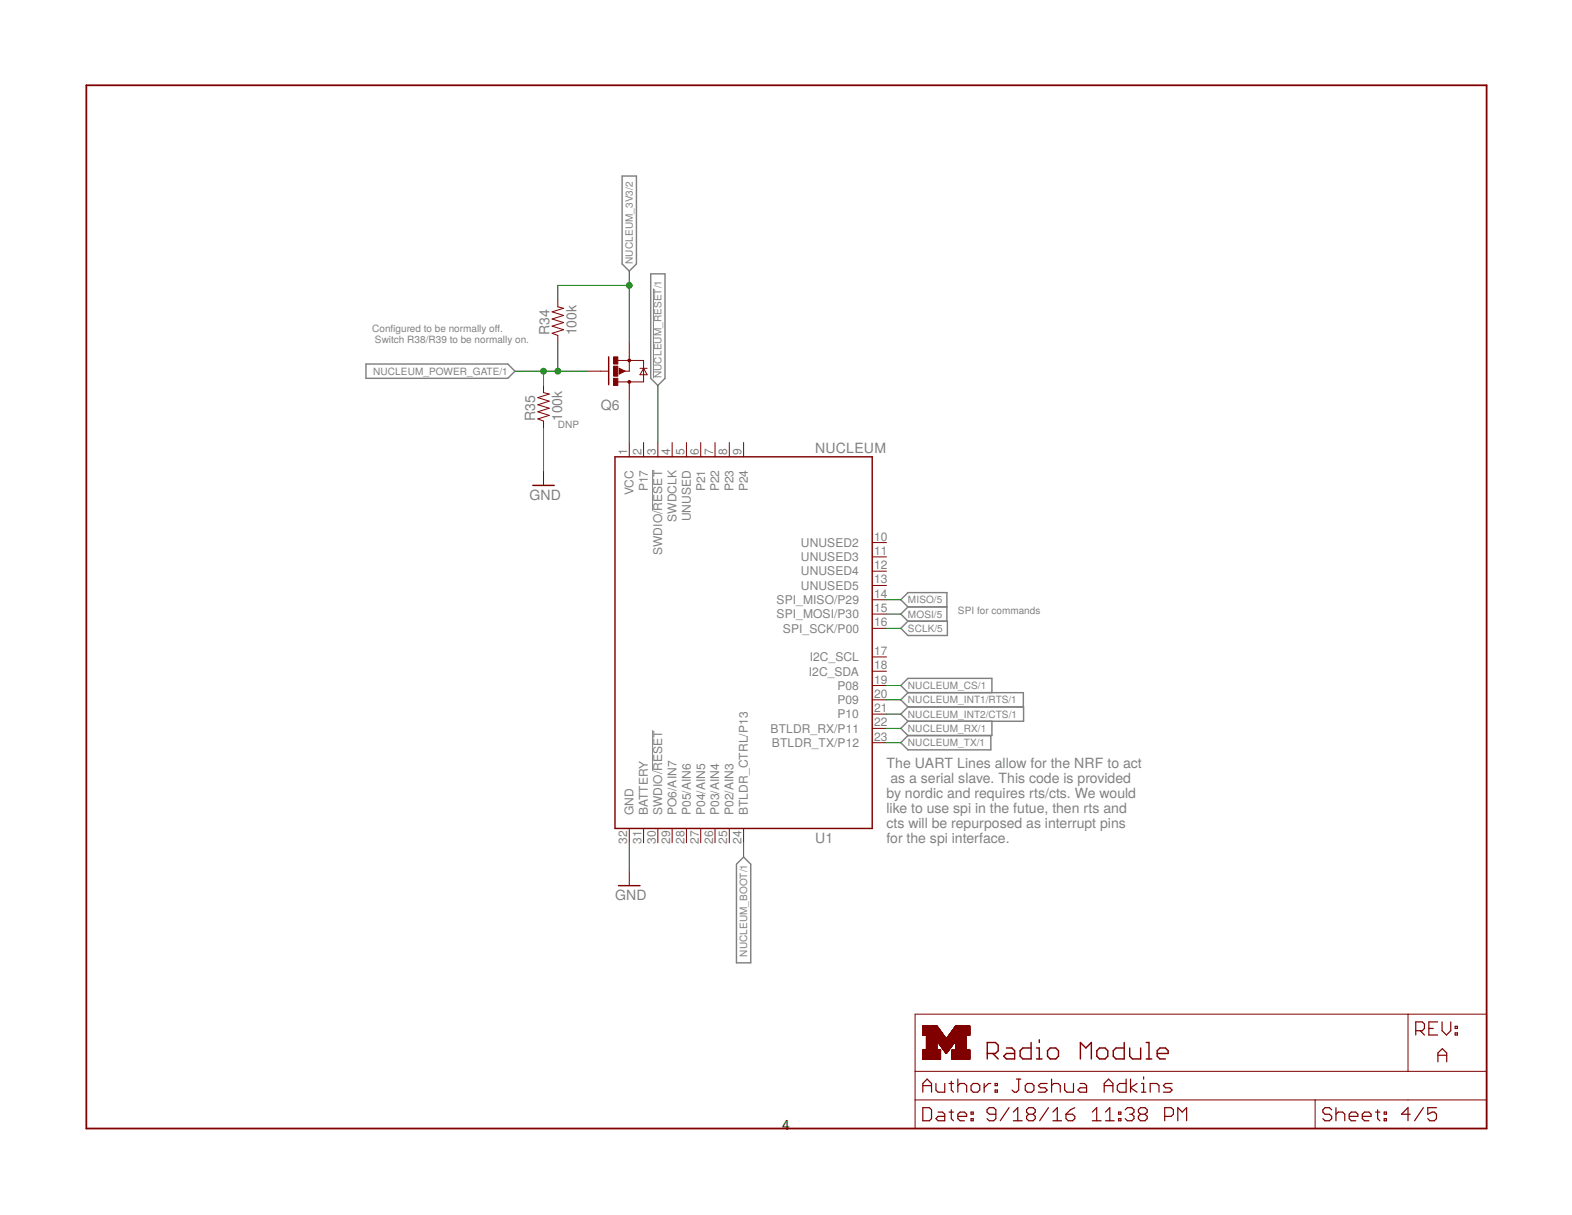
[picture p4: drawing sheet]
<svg xmlns="http://www.w3.org/2000/svg" width="279mm" height="216mm" viewBox="0 0 279 216" stroke-linecap="round" stroke-linejoin="round" font-family="sans-serif">
<path d="M116.1 51.3v15.9M116 83.5v7.3M116 129.8v7.2" fill="none" stroke="#808080" stroke-width=".18"/>
<g fill="none" stroke="#808080" stroke-width=".25">
<path d="M110.6 31.3h2.5v15.6l-1.3 1.3-1.2-1.3zM115.7 48.7h2.5v18.5l-1.3 1.3-1.2-1.3zM65 64.7h25.3l1.2 1.3-1.2 1.2h-25.3zM161.4 107.8l-1.3-1.2 1.3-1.3h6.9v5.1M161.4 107.8h6.9M161.4 107.8l-1.3 1.3 1.3 1.3M161.4 110.4h7v2.5h-7l-1.3-1.2zM161.4 128.2l-1.3 1.2 1.3 1.3M161.4 125.6h20.5v2.6h-20.5M161.4 123.1l-1.3-1.3 1.3-1.3h14.9v2.6M161.4 130.7l-1.3 1.3 1.3 1.2h14.7v-2.5M161.4 123.1l-1.3 1.3 1.3 1.2"/>
<path d="M161.4 123.1h20.5v2.5M161.4 125.6l-1.3 1.3 1.3 1.3M176.3 128.2v2.5h-14.9M132.2 152.3l1.2 1.3v17.5h-2.5v-17.5z"/>
</g>
<path d="M15.3 15.2h248.9v185.3h-248.9zM110.2 65.7l.6 .3h-.4l-.2 .2z" fill="none" stroke="#800000" stroke-width=".32"/>
<g fill="none" stroke="#800000" stroke-width=".18">
<path d="M99.1 53.3v1.2l1.1 .3-2.1 .6 2.1 .6-2.1 .7 2.1 .6-2.1 .7 2.1 .6-2.1 .6 1 .4v1.3M96.6 68.5v1.3l1 .2-2 .7 2 .6-2 .6 2 .6-2 .7 2 .6-2 .6 1 .4v1.3M104.2 66h3.8M109.8 64.1h4.6v3.8h-4.6M110.1 65.4l1 .6-1 .5zM111.1 66l-.9 .2M111.8 60.9v5.1h-.7M111.8 67.9v3.1M111.8 78.6v2.6M113.7 65.4h1.3M114.4 78.6v2.6M114.4 65.4l.6 1.2h-1.3z"/>
<path d="M116.9 78.6v2.6M119.5 78.6v2.6M122 78.6v2.6M124.5 78.6v2.6M127.1 78.6v2.6M129.6 78.6v2.6M132.2 78.6v2.6M96.6 83.7v2.6M155 99h2.6M155 96.4h2.6M155 106.6h2.6M155 109.1h2.6"/>
<path d="M155 111.7h2.6M155 116.7h2.6M155 119.3h2.6M155 104h2.6M155 101.5h2.6M155 121.8h2.6M155 124.4h2.6M155 126.9h2.6M155 129.4h2.6M155 132h2.6M111.8 147.2v2.6M111.8 154.8v2.6"/>
<path d="M114.4 147.2v2.6M116.9 147.2v2.6M119.5 147.2v2.6M122 147.2v2.6M124.5 147.2v2.6M127.1 147.2v2.6M129.6 147.2v2.6M132.2 147.2v2.6M162.6 180.2h101.6v20.3h-101.6zM162.6 195.5h101.6M162.6 190.4h101.6M164 188.2h3.2"/>
<path d="M164 188.1h3.2M164 188h3.2M164 187.9h3.2M164 187.8h3.2M164 187.7h3.2M164 187.6h3.2M164 187.5h3.2M164 187.4h3.2M164 187.3h3.2M164 187.2h3.2M164 187.1h3.2M164 187h3.2"/>
<path d="M164 186.9h3.2M164 186.8h3.2M164 186.7h3.2M164 186.6h3.2M164 183.9l3.7 .1M164 183.9h3.7M164 183.8h3.6M164 183.7h3.6M164 183.7h3.5M164 183.6l3.5 .1M164 183.6h3.5M164 183.5l3.4 .1"/>
<path d="M164 183.5h3.4M164 183.4h3.3M164 183.3h3.3M164 183.2l3.2 .1M164 183.2h3.2M164 183.1h3.1M164 183l3.1 .1M164 183h3.1M164 183h3M164 182.9h3M164 182.8l2.9 .1M164 182.8h2.9"/>
<path d="M164 182.7h2.9M164 182.6l2.8 .1M164 182.6h2.8M164 182.5h2.7M164 182.4l2.6 .1M164 182.4h2.6M164 182.3h2.5M164 188.3h.7M164.6 186.5h1.9M164.6 186.4h1.9M164.6 184h3.2M164.7 186.4h1.8"/>
<path d="M164.7 186.3h1.8M164.7 186.2h1.8M164.7 186.1h1.8M164.7 186h1.8M164.7 185.9h1.8M164.7 185.8h1.8M164.7 185.7h1.8M164.7 185.6h1.8M164.7 185.5h1.8M164.7 185.4h1.8M164.7 185.3h1.8M164.7 185.2h1.8"/>
<path d="M164.7 185.1h1.8M164.7 185h5.1M164.7 185h7M164.7 184.9h7M164.7 184.8h7M164.7 184.7h7M164.7 184.6h7M164.7 184.5l3.5 .1M164.7 184.5h3.4M164.7 184.4h3.4M164.7 184.3h3.3M164.7 184.2h3.2"/>
<path d="M164.7 184.1h3.2M164.7 184l3.1 .1M166.6 185.1h3.2M166.7 185.1h3M166.7 185.2h3M166.8 185.3h2.8M166.8 185.4h2.8M166.9 185.4h2.6M166.9 185.5h2.6M167 185.6h2.4M167 185.7h2.3M167.1 185.7h2.2"/>
<path d="M167.1 185.8h2.2M167.2 186.6l-3.2 .1M167.2 185.9h2M167.2 185.9h1.9M167.3 186h1.8M167.3 186.1h1.7M167.4 186.1h1.6M167.4 186.2h1.6M167.5 186.2h1.4M167.5 186.4h1.3M167.6 186.4h1.2M167.7 186.5h1"/>
<path d="M167.7 186.6h1M167.7 186.6h.9M167.8 186.7h.8M167.8 186.8h.7M167.9 186.8h.6M167.9 186.9h.6M168 186.9h.4M168 187h.4M168 187h.3M168.1 187.1h.2M168.1 187.2h.1M168.2 184.5h3.5"/>
<path d="M168.3 184.5h3.4M168.3 187.1h-.2M168.3 184.4h3.4M168.4 184.4h3.3M168.4 187h-.4M168.4 184.3h3.3M168.5 184.2h3.2M168.5 184.1h3.2M168.6 184.1h3.1M168.7 184h3.7M168.7 183.9h3.7M168.7 186.5h-1.1"/>
<path d="M168.7 183.8h3.7M168.8 183.8h3.6M168.8 183.7h3.6M168.9 186.3h-1.4M168.9 183.7h3.5M168.9 183.6h3.5M169 183.5h3.4M169 183.4h3.4M169.1 183.4h3.3M169.1 183.3h3.3M169.2 183.3h3.2M169.2 183.2h3.2"/>
<path d="M169.2 188.2h3.2M169.2 188.1h3.2M169.2 188h3.2M169.2 187.9h3.2M169.2 187.8h3.2M169.2 187.7h3.2M169.2 187.6h3.2M169.2 187.5h3.2M169.2 187.4h3.2M169.2 187.3h3.2M169.2 187.2h3.2M169.2 187.1h3.2"/>
<path d="M169.2 187h3.2M169.2 186.9h3.2M169.2 186.8h3.2M169.2 186.7h3.2M169.2 186.6h3.2M169.2 185.8h-2M169.2 183.1h3.2M169.3 183.1h3.1M169.3 183h3.1M169.4 183h3M169.4 182.9h3M169.4 185.5l-2.4 .1"/>
<path d="M169.5 182.8h2.9M169.5 185.5h-2.6M169.5 182.7h2.9M169.6 182.7h2.8M169.6 185.3h-2.8M169.6 182.6h2.8M169.7 182.6h2.7M169.7 182.5h2.7M169.8 182.4h2.6M169.8 185l-3.2 .1M169.8 182.3h2.6M169.9 182.3h2.5"/>
<path d="M169.9 186.5h1.8M169.9 186.4h1.8M169.9 186.3h1.8M169.9 186.2h1.8M169.9 186.1h1.8M169.9 186h1.8M169.9 185.9h1.8M169.9 185.8h1.8M169.9 185.7h1.8M169.9 185.6h1.8M169.9 185.5h1.8M169.9 185.4h1.8"/>
<path d="M169.9 185.3h1.8M169.9 185.2h1.8M169.9 185.1h1.8M169.9 185h1.8M171.7 186.5l-1.8 .1M171.7 184.9h-7M171.8 184h-3.2M233.7 195.5v5M250.3 180.2v10.2"/>
</g>
<g fill="none" stroke="#800000" stroke-width=".21">
<path d="M164 194.1v-1.6l.8-.8 .8 .8v1.6M164 196.8h1.2l.4 .4v1.6l-.4 .4h-1.2zM164 192.9h1.6M166.3 192.5v1.2l.4 .4h1.2v-1.6M166.7 197.6h.8l.4 .4v1.2h-1.2l-.4-.4 .4-.4h1.2M168.7 197.6h.8M168.7 192.5h.8M169.1 192.1v1.6l.4 .4M169.1 197.2v1.6l.4 .4M170.2 198.4h1.6v-.4l-.4-.4h-.8l-.4 .4v.8l.4 .4h.8M170.2 191.7v2.4M170.2 192.9l.4-.4h.8l.4 .4v1.2"/>
<path d="M172.6 198.8h.4v.4h-.4zM172.6 197.6h.4v.4h-.4zM173 192.5h.8l.3 .4v.8l-.3 .4h-.8l-.4-.4v-.8zM174.9 192.5v1.6M176.1 192.5h-.4l-.8 .8M176.9 192.5h.4v.4h-.4zM176.9 193.7h.4v.4h-.4zM177 198h-1.2l-.4-.4v-.4l.4-.4h.8l.4 .4v1.6l-.4 .4h-.8l-.4-.4M179.3 196.8l-1.5 2.4M180.1 199.2h1.6M180.1 197.6l.8-.8v2.4M180.7 191.7h.7"/>
<path d="M181.1 191.7v2l-.4 .4h-.4l-.4-.4M182.2 192.9l.4-.4h.8l.4 .4v.8l-.4 .4h-.8l-.4-.4zM182.8 198l-.3 .4v.4l.3 .4h.8l.4-.4v-.4l-.4-.4M182.8 198l-.3-.4v-.4l.3-.4h.8l.4 .4v.4l-.4 .4M182.8 198h.8M186.1 192.5h-1.1l-.4 .4 .4 .4h.7l.4 .4-.4 .4h-1.1M186.4 196.8l-1.6 2.4M186.9 192.9l.4-.4h.8l.3 .4v1.2M186.9 191.7v2.4M187.1 199.2h1.6M187.1 197.6l.8-.8v2.4M189.2 192.5v1.2l.4 .4h1.2v-1.6"/>
<path d="M189.5 198h1.1l.4 .4v.4l-.4 .4h-.7l-.4-.4zM191 196.8l-.8 .4-.7 .8M192 192.5h.7l.4 .4v1.2h-1.1l-.4-.4 .4-.4h1.1M194.1 199.2h1.6M194.1 197.6l.8-.8v2.4M196.3 192.9h1.5M196.3 194.1v-1.6l.7-.8 .8 .8v1.6M196.5 199.2h1.5M196.5 197.6l.8-.8v2.4M198.8 198.8h.4v.4h-.4zM198.8 197.6h.4v.4h-.4zM200 197.2l.4-.4h.8l.3 .4v.4l-.3 .4"/>
<path d="M200.2 191.7v2.4h-1.2l-.4-.4v-.8l.4-.4h1.2M200.8 198h.4M200.9 191.7v2.4M201.2 198l.3 .4v.4l-.3 .4h-.8l-.4-.4M202.1 192.5l-1.2 .8 1.2 .8M202.7 198l-.4 .4v.4l.4 .4h.8l.4-.4v-.4l-.4-.4M202.7 198l-.4-.4v-.4l.4-.4h.8l.4 .4v.4l-.4 .4M202.7 198h.8M202.9 194.1h.8M202.9 192.5h.4v1.6M203.3 191.3v.4M204.4 194.1v-1.6h1.2l.4 .4v1.2"/>
<path d="M207 198.4h1.2l.4-.4v-.8l-.4-.4h-1.2v2.4M208.3 192.5h-1.1l-.4 .4 .4 .4h.7l.4 .4-.4 .4h-1.1M209.3 199.2v-2.4l.8 .8 .8-.8v2.4M236.7 197.2l-.4-.4h-.8l-.4 .4v.4l.4 .4h.8l.4 .4v.4l-.4 .4h-.8l-.4-.4M237.4 198l.4-.4h.8l.4 .4v1.2M237.4 196.8v2.4M239.8 198.4h1.5v-.4l-.3-.4h-.8l-.4 .4v.8l.4 .4h.8M242.1 198.4h1.6v-.4l-.4-.4h-.8l-.4 .4v.8l.4 .4h.8M244.5 197.6h.8M244.9 197.2v1.6l.4 .4M246 198.8h.4v.4h-.4zM246 197.6h.4v.4h-.4z"/>
<path d="M250.6 198h-1.5l1.2-1.2v2.4M251.6 183.2h1.2l.4-.4v-.8l-.4-.4h-1.2v2.3M252.4 183.2l.8 .7M253 196.8l-1.6 2.4M254 182.8h.7M255.3 196.8h-1.5v1.2l.8-.4h.3l.4 .4v.8l-.4 .4h-.8l-.3-.4M255.5 181.6h-1.5v2.3h1.5M255.6 188.7v-1.6l.7-.7 .8 .7v1.6M255.6 187.5h1.5M256.3 181.6v1.6l.8 .7 .8-.7v-1.6M258.6 183.5h.4v.4h-.4zM258.6 182.4h.4v.4h-.4z"/>
</g>
<g fill="none" stroke="#800000" stroke-width=".25">
<path d="M108.2 63.4v5M94.7 86.3h3.8M109.3 81.2h45.7v66h-45.7zM109.9 157.4h3.8M175.5 187.2h1.4l.5-.5v-1l-.5-.4h-1.4v2.9M176.4 187.2l1 1M178.9 186.2h1l.4 .5v1.5h-1.4l-.5-.5 .5-.5h1.4M183.3 185.3v2.9h-1.5l-.5-.5v-1l.5-.5h1.5M184.2 186.2h.5v2M184.2 188.2h1M184.7 184.8v.5M186.7 186.2h.9l.5 .5v1l-.5 .5h-.9l-.5-.5v-1z"/>
<path d="M192 188.2v-2.9l1 .9 1-.9v2.9M195.4 186.2h1l.5 .5v1l-.5 .5h-1l-.5-.5v-1zM199.8 185.3v2.9h-1.4l-.5-.5v-1l.5-.5h1.4M200.8 186.2v1.5l.5 .5h1.4v-2M203.7 185.3h.5v2.9M203.7 188.2h1M205.7 187.2h1.9v-.5l-.5-.5h-.9l-.5 .5v1l.5 .5h.9"/>
</g>
<g fill="none" stroke="#800000" stroke-width=".42">
<circle cx="111.8" cy="67.9" r=".13"/>
<circle cx="111.8" cy="64.1" r=".13"/>
</g>
<g fill="#800000" stroke="#800000" stroke-width=".18">
<path d="M109.1 63.4h.7v1.3h-.7z"/>
<path d="M109.1 67.2h.7v1.3h-.7z"/>
<path d="M109.1 65.1h.7v1.7h-.7z"/>
</g>
<g fill="none" stroke="#008000" stroke-width=".18">
<path d="M111.8 48.2v12.7M111.8 50.7h-12.7v2.6M91.5 66h12.7M96.6 66v2.5M96.6 76.1v7.6M99.1 60.9v5.1M111.8 71v7.6M116.9 68.5v10.1M157.6 106.6h2.5M157.6 109.1h2.5M157.6 111.7h2.5M157.6 129.4h2.5"/>
<path d="M157.6 132h2.5M157.6 121.8h2.5M157.6 124.4h2.5M157.6 126.9h2.5M111.8 149.8v5M132.2 149.8v2.5"/>
</g>
<g fill="#008000" stroke="#008000" stroke-width=".18">
<circle cx="111.8" cy="50.7" r=".51"/>
<circle cx="96.6" cy="66" r=".51"/>
<circle cx="99.1" cy="66" r=".51"/>
</g>
<text font-size="2.7" x="139" y="200.9">4</text>
<g font-size="2.5" fill="#808080">
<text x="97.7" y="59.6" transform="rotate(-90 97.7 59.6)">R34</text>
<text x="102.5" y="59.6" transform="rotate(-90 102.5 59.6)">100k</text>
<text x="95.1" y="74.8" transform="rotate(-90 95.1 74.8)">R35</text>
<text x="99.9" y="74.8" transform="rotate(-90 99.9 74.8)">100k</text>
<text x="106.8" y="72.8">Q6</text>
<text x="144.9" y="80.4">NUCLEUM</text>
<text x="94.1" y="88.8">GND</text>
<text x="157.6" y="136.4">The UART Lines allow for the NRF to act</text>
<text x="157.6" y="141.7">by nordic and requires rts/cts. We would</text>
<text x="158.3" y="139.1">as a serial slave. This code is provided</text>
<text x="144.9" y="149.7">U1</text>
<text x="157.6" y="144.4">like to use spi in the futue, then rts and</text>
<text x="157.6" y="147.1">cts will be repurposed as interrupt pins</text>
<text x="157.6" y="149.7">for the spi interface.</text>
<text x="109.3" y="159.9">GND</text>
</g>
<g font-size="2.1" fill="#808080">
<text x="111.5" y="80.8" transform="rotate(-90 111.5 80.8)">1</text>
<text x="114" y="80.8" transform="rotate(-90 114 80.8)">2</text>
<text x="116.6" y="80.8" transform="rotate(-90 116.6 80.8)">3</text>
<text x="119.1" y="80.8" transform="rotate(-90 119.1 80.8)">4</text>
<text x="121.7" y="80.8" transform="rotate(-90 121.7 80.8)">5</text>
<text x="124.2" y="80.8" transform="rotate(-90 124.2 80.8)">6</text>
<text x="126.7" y="80.8" transform="rotate(-90 126.7 80.8)">7</text>
<text x="129.3" y="80.8" transform="rotate(-90 129.3 80.8)">8</text>
<text x="131.8" y="80.8" transform="rotate(-90 131.8 80.8)">9</text>
<text x="112.6" y="88" transform="rotate(-90 112.6 88)">VCC</text>
<text x="115.1" y="87.3" transform="rotate(-90 115.1 87.3)">P17</text>
<text x="125.3" y="87.3" transform="rotate(-90 125.3 87.3)">P21</text>
<text x="127.8" y="87.3" transform="rotate(-90 127.8 87.3)">P22</text>
<text x="130.4" y="87.3" transform="rotate(-90 130.4 87.3)">P23</text>
<text x="132.9" y="87.3" transform="rotate(-90 132.9 87.3)">P24</text>
<text x="120.2" y="92.7" transform="rotate(-90 120.2 92.7)">SWDCLK</text>
<text x="122.8" y="92.6" transform="rotate(-90 122.8 92.6)">UNUSED</text>
<text x="117.7" y="98.6" transform="rotate(-90 117.7 98.6)">SWDIO/RESET</text>
<text x="142.3" y="99.7">UNUSED3</text>
<text x="142.3" y="97.2">UNUSED2</text>
<text x="155.4" y="101.1">12</text>
<text x="155.4" y="98.6">11</text>
<text x="155.4" y="96.1">10</text>
<text x="138" y="107.3">SPI_MISO/P29</text>
<text x="142.3" y="104.8">UNUSED5</text>
<text x="142.3" y="102.3">UNUSED4</text>
<text x="155.4" y="106.2">14</text>
<text x="155.4" y="103.7">13</text>
<text x="138" y="109.9">SPI_MOSI/P30</text>
<text x="139.2" y="112.4">SPI_SCK/P00</text>
<text x="155.4" y="108.8">15</text>
<text x="155.4" y="111.3">16</text>
<text x="143.9" y="117.5">I2C_SCL</text>
<text x="155.4" y="116.4">17</text>
<text x="155.4" y="118.9">18</text>
<text x="143.8" y="120">I2C_SDA</text>
<text x="148.9" y="122.6">P08</text>
<text x="148.9" y="125.1">P09</text>
<text x="155.4" y="121.5">19</text>
<text x="155.4" y="124">20</text>
<text x="137" y="130.2">BTLDR_RX/P11</text>
<text x="148.9" y="127.7">P10</text>
<text x="155.4" y="126.5">21</text>
<text x="155.4" y="129.1">22</text>
<text x="155.4" y="131.6">23</text>
<text x="137.2" y="132.7">BTLDR_TX/P12</text>
<text x="111.5" y="149.9" transform="rotate(-90 111.5 149.9)">32</text>
<text x="112.6" y="144.9" transform="rotate(-90 112.6 144.9)">GND</text>
<text x="114" y="149.9" transform="rotate(-90 114 149.9)">31</text>
<text x="115.1" y="144.9" transform="rotate(-90 115.1 144.9)">BATTERY</text>
<text x="116.6" y="149.9" transform="rotate(-90 116.6 149.9)">30</text>
<text x="117.7" y="144.9" transform="rotate(-90 117.7 144.9)">SWDIO/RESET</text>
<text x="119.1" y="149.9" transform="rotate(-90 119.1 149.9)">29</text>
<text x="120.2" y="144.9" transform="rotate(-90 120.2 144.9)">PO6/AIN7</text>
<text x="121.7" y="149.9" transform="rotate(-90 121.7 149.9)">28</text>
<text x="122.8" y="144.9" transform="rotate(-90 122.8 144.9)">P05/AIN6</text>
<text x="124.2" y="149.9" transform="rotate(-90 124.2 149.9)">27</text>
<text x="125.3" y="144.9" transform="rotate(-90 125.3 144.9)">P04/AIN5</text>
<text x="126.7" y="149.9" transform="rotate(-90 126.7 149.9)">26</text>
<text x="127.8" y="144.9" transform="rotate(-90 127.8 144.9)">P03/AIN4</text>
<text x="129.3" y="149.9" transform="rotate(-90 129.3 149.9)">25</text>
<text x="130.4" y="144.9" transform="rotate(-90 130.4 144.9)">P02/AIN3</text>
<text x="131.8" y="149.9" transform="rotate(-90 131.8 149.9)">24</text>
<text x="132.9" y="144.9" transform="rotate(-90 132.9 144.9)">BTLDR_CTRL/P13</text>
</g>
<g font-size="1.8" fill="#808080">
<text x="112.5" y="46.9" transform="rotate(-90 112.5 46.9)">NUCLEUM_3V3/2</text>
<text x="66.1" y="59">Confgured to be normally of.</text>
<text x="69.4" y="59">i</text>
<text x="88" y="59">f</text>
<text x="66.6" y="60.9">Switch R38/R39 to be normally on.</text>
<text x="66.3" y="66.6">NUCLEUM_POWER_GATE/1</text>
<text x="117.6" y="67.2" transform="rotate(-90 117.6 67.2)">NUCLEUM_RESET/1</text>
<text x="99.2" y="76.1">DNP</text>
<text x="161.4" y="107.2">MISO/5</text>
<text x="161.4" y="109.8">MOSI/5</text>
<text x="161.4" y="112.3">SCLK/5</text>
<text x="170.3" y="109.1">SPI for commands</text>
<text x="161.4" y="122.4">NUCLEUM_CS/1</text>
<text x="161.4" y="125">NUCLEUM_INT1/RTS/1</text>
<text x="161.4" y="130.1">NUCLEUM_RX/1</text>
<text x="161.4" y="127.5">NUCLEUM_INT2/CTS/1</text>
<text x="161.4" y="132.6">NUCLEUM_TX/1</text>
<text x="132.8" y="170" transform="rotate(-90 132.8 170)">NUCLEUM_BOOT/1</text>
</g>
</svg>
